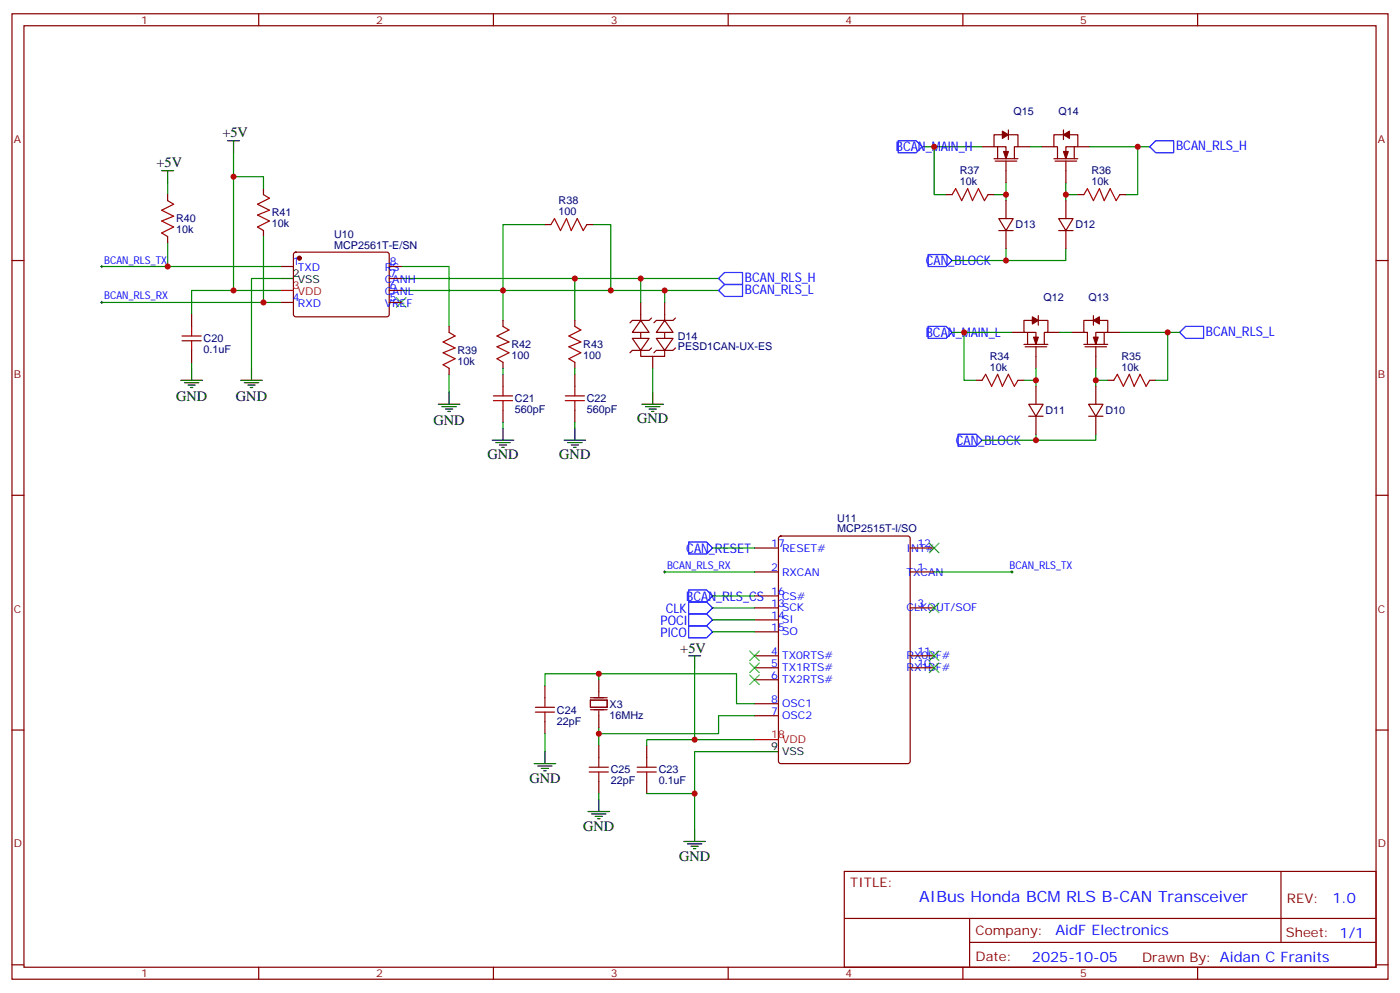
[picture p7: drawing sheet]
<svg xmlns="http://www.w3.org/2000/svg" width="412mm" height="292mm" viewBox="0 0 412 292" stroke-linecap="round" stroke-linejoin="round" font-family="sans-serif">
<g fill="none" stroke="#870000" stroke-width=".35">
<path d="M3.5 4.1h405.4v284.3h-405.4zM7.1 7.6h398.2v277.3h-398.2zM76.2 4.1v3.5M145.3 4.1v3.5M214.5 4.1v3.5M283.6 4.1v3.5M352.8 4.1v3.5M295.3 39.7h-2.5v3.5h3.5v3.5M297 39.7h2.9v3.5h-1.1v3.5M297 38.3v2.8M313.3 39.7h-2.9v3.5h1.1v3.5M313.3 38.3v2.8"/>
<path d="M315 39.7h2.5v3.5h-3.5v3.5M49.4 57.3v1.8M77.6 55.6v1.7M278.7 57.3h1.8M289.3 43.2h3.5M291 57.3h1.8M292.8 46.7h7.1M293.2 47.4h6.3M293.9 43.2v3.5M296.3 47.4v6.4M296.3 59.1v5.3M299.9 43.2h3.5"/>
<path d="M306.9 43.2h3.5M310.4 46.7h7.1M310.8 47.4h6.3M314 47.4v6.4M314 59.1v5.3M316.4 43.2v3.5M317.5 57.3h1.8M317.5 43.2h3.5M329.8 57.3h1.8M3.5 76.7h3.6M49.4 69.7v1.7M77.6 67.9v1.8"/>
<path d="M82.9 78.5h3.5M86.7 74.5l.4-.2h27.1l.5 .7-.1 17.9-.7 .4-27-.1-.5-.6v-17.6zM114.7 78.5h3.5M160.5 66.1h1.8M172.9 66.1h1.7M294.2 64.4h4.2l-2.1 3.5zM294.2 67.9h4.2M296.3 67.9v5.3M311.9 64.4h4.2l-2.1 3.5zM311.9 67.9h4.2M314 67.9v5.3M405.3 76.7h3.6"/>
<path d="M56.4 92.6v3.5M82.9 89.1h3.5M114.7 89.1h3.5M114.7 85.5h3.5M114.7 82h3.5M132.3 96.1v1.8M148.2 94.4v1.7M169.3 94.4v1.7M186.3 99.7h4.9l-2.5 3.5zM188.7 94.4l2.5 3.5h-4.9zM188.7 89.1v5.3M188.7 97.9v1.8"/>
<path d="M191.9 93.7l-.7 .7h-4.9l-.7 .7M193.3 99.7h5l-2.5 3.5zM195.8 94.4l2.5 3.5h-5zM195.8 89.1v5.3M195.8 97.9v1.8M199 93.7l-.7 .7h-5l-.7 .7M298.1 97.9h3.5M302.7 97.9v3.5M304.1 94.4h-2.5v3.5h3.6v3.5M305.9 94.4h2.8v3.5h-1.1v3.5M305.9 93v2.8M308.7 97.9h3.5"/>
<path d="M315.7 97.9h3.6M322.1 94.4h-2.8v3.5h1v3.5M322.1 93v2.8M323.8 94.4h2.5v3.5h-3.5v3.5M325.3 97.9v3.5M326.3 97.9h3.5M56.4 103.2v3.5M132.3 108.5v1.7M148.2 106.7v1.8M148.2 110.2v3.6M169.3 106.7v1.8M169.3 110.2v3.6"/>
<path d="M188.7 103.2v1.8h7.1v-1.8M191.9 102.5l-.7 .7h-4.9l-.7 .7M192.3 105v3.5M199 102.5l-.7 .7h-5l-.7 .7M287.5 112h1.8M299.9 112h1.7M301.6 101.4h7.1M302 102.1h6.3M303 119.1h4.3l-2.1 3.5zM305.2 102.1v6.4M305.2 113.8v5.3M319.3 101.4h7"/>
<path d="M319.6 102.1h6.4M320.7 119.1h4.2l-2.1 3.5zM322.8 102.1v6.4M322.8 113.8v5.3M326.3 112h1.8M338.7 112h1.7M148.2 120.8v3.6M169.3 120.8v3.6M303 122.6h4.3M305.2 122.6v5.3M320.7 122.6h4.2M322.8 122.6v5.3"/>
<path d="M3.5 145.9h3.6M229.5 158.1l.5-.2h37.4l.7 .4v65.9l-.5 .6-37.6 .1-.6-.5-.1-65.8zM405.3 145.9h3.6M222.2 168.5h7.1M222.2 179h7.1M222.2 161.4h7.1M222.2 175.5h7.1M268.1 168.5h7.1M268.1 179h7.1M268.1 161.4h7.1M222.2 193.1h7.1M222.2 196.7h7.1"/>
<path d="M222.2 182.6h7.1M222.2 186.1h7.1M268.1 193.1h7.1M268.1 196.7h7.1M3.5 215h3.6M160.5 202v3.5M160.5 212.5v3.6M176.4 200.2v3.5M176.4 210.8v3.5M176.4 219.6v3.5M190.5 219.6v3.5M222.2 200.2h7.1"/>
<path d="M222.2 210.8h7.1M222.2 207.3h7.1M405.3 215h3.6M176.4 230.2v3.5M190.5 230.2v3.5M248.7 256.6h156.6v28.3h-156.6zM377.3 256.7v20.8M248.7 270.5h156.5M285.6 277.5h119.6M285.6 270.5v14.1M3.5 284.2h3.6M76.2 284.9v3.5"/>
<path d="M145.3 284.9v3.5M214.5 284.9v3.5M283.6 284.9v3.5M352.8 284.9v3.5M405.3 284.2h3.6"/>
</g>
<g fill="none" stroke="#008700" stroke-width=".35">
<path d="M49.4 53.8v3.5M68.8 45v40.5h14.1M68.8 52h8.8v3.6M271.6 43.2h17.7M275.2 43.2v14.1h3.5M296.3 53.8v3.5h-3.5M296.3 57.3v1.8M303.4 43.2h3.5M314 53.8v3.5h3.5M314 57.3v1.8M321 43.2h17.7M335.1 43.2v14.1h-3.5"/>
<path d="M30 78.5h52.9M49.4 71.4v7.1M77.6 69.7v19.4M118.2 78.5h14.1v17.6M160.5 66.1h-12.3v28.3M174.6 66.1h5.3v19.4M280.5 76.7h15.8M296.3 73.2v3.5h17.7v-3.5M30 89.1h52.9M68.8 85.5h-12.4v7.1M82.9 82h-8.8v26.5M118.2 85.5h93.5"/>
<path d="M118.2 82h93.5M169.3 82v12.4M188.7 82v7.1M195.8 85.5v3.6M280.5 97.9h17.6M284 97.9v14.1h3.5M312.2 97.9h3.5M329.8 97.9h17.7M344 97.9v14.1h-3.6M56.4 106.7v1.8M132.3 110.2v5.3M148.2 108.5v1.7"/>
<path d="M169.3 108.5v1.7M192.3 108.5v7M305.2 108.5v3.5h-3.6M305.2 112v1.8M322.8 108.5v3.5h3.5M322.8 112v1.8M148.2 124.4v1.7M169.3 124.4v1.7M289.3 129.6h15.9M305.2 127.9v1.7h17.6v-1.7M195.8 168.5h26.4M209.9 161.4h12.3"/>
<path d="M209.9 175.5h12.3M209.9 179h12.3M275.2 168.5h22.9M176.4 198.4h-15.9v3.6M204.6 196.7v21.1h17.6M209.9 186.1h12.3M209.9 182.6h12.3M160.5 216.1v5.3M176.4 200.2v-1.8h40.6v8.9h5.2M176.4 214.3v1.8M204.6 217.8h-14.1v1.8M222.2 210.8h-10.5v5.3h-35.3v3.5"/>
<path d="M176.4 233.7v1.8M190.5 233.7h14.1M222.2 221.4h-17.6v22.9"/>
</g>
<g fill="none" stroke="#00f" stroke-width=".35">
<path d="M264.6 41.5h5.3l1.7 1.7-1.7 1.8h-5.3zM338.7 43.2l1.7-1.7h5.3v3.5h-5.3zM273.4 75h5.3l1.8 1.7-1.8 1.8h-5.3zM211.7 85.5l1.7-1.7h5.3v3.5h-5.3zM213.4 80.3h5.3v3.5h-5.3l-1.7-1.8zM273.4 96.1h5.3l1.8 1.8-1.8 1.8h-5.3zM347.5 97.9l1.7-1.8h5.3v3.6h-5.3zM282.2 127.9h5.3l1.8 1.7-1.8 1.8h-5.3zM202.8 159.6h5.3l1.8 1.8-1.8 1.8h-5.3zM202.8 177.3h5.3l1.8 1.7-1.8 1.8h-5.3zM202.8 173.7h5.3l1.8 1.8-1.8 1.8h-5.3zM202.8 180.8h5.3l1.8 1.8-1.8 1.7h-5.3z"/>
<path d="M202.8 184.3h5.3l1.8 1.8-1.8 1.8h-5.3z"/>
</g>
<g fill="#870000" stroke="#870000" stroke-width=".35">
<path d="M304.4 99.3h1.5l-.7 2.1z"/>
<path d="M304.1 93.3l1.8 1.1-1.8 1z"/>
<path d="M322.1 99.3h1.4l-.7 2.1z"/>
<path d="M322.1 94.4l1.7-1.1v2.1z"/>
<path d="M313.3 44.6h1.4l-.7 2.1z"/>
<path d="M313.3 39.7l1.7-1.1v2.1z"/>
<path d="M295.6 44.6h1.4l-.7 2.1z"/>
<path d="M295.3 38.6l1.7 1.1-1.7 1z"/>
<circle cx="88.2" cy="76" r=".53"/>
</g>
<g fill="none" stroke="#a10000" stroke-width=".35">
<path d="M49.4 59.1l1.8 1-3.6 1.8 3.6 1.8-3.6 1.4 3.6 1.8-3.6 1.7 1.8 1.1M77.6 57.3l1.8 1.1-3.6 1.7 3.6 1.8-3.6 1.4 3.6 1.8-3.6 1.8 1.8 1M280.5 57.3l1-1.7 1.8 3.5 1.7-3.5 1.5 3.5 1.7-3.5 1.8 3.5 1-1.8M319.3 57.3l1-1.7 1.8 3.5 1.7-3.5 1.5 3.5 1.7-3.5 1.8 3.5 1-1.8M162.3 66.1l1-1.7 1.8 3.5 1.8-3.5 1.4 3.5 1.7-3.5 1.8 3.5 1.1-1.8M53.6 99h5.7M56.4 96.1v2.9M132.3 97.9l1.8 1.1-3.6 1.7 3.6 1.8-3.6 1.4 3.6 1.8-3.6 1.7 1.8 1.1M148.2 96.1l1.7 1.1-3.5 1.8 3.5 1.7-3.5 1.4 3.5 1.8-3.5 1.8 1.8 1M169.3 96.1l1.8 1.1-3.5 1.8 3.5 1.7-3.5 1.4 3.5 1.8-3.5 1.8 1.7 1M53.6 100.4h5.7M56.4 100.4v2.8"/>
<path d="M145.3 118h5.7M145.3 116.6h5.7M148.2 113.8v2.8M148.2 118v2.8M166.5 118h5.7M166.5 116.6h5.7M169.3 113.8v2.8M169.3 118v2.8M289.3 112l1-1.8 1.8 3.6 1.8-3.6 1.4 3.6 1.7-3.6 1.8 3.6 1.1-1.8M328.1 112l1-1.8 1.8 3.6 1.8-3.6 1.4 3.6 1.7-3.6 1.8 3.6 1.1-1.8M157.7 209.7h5.6M157.7 208.3h5.6"/>
<path d="M160.5 205.5v2.8M160.5 209.7v2.8M173.6 227.4h5.6M173.6 226h5.6M176.4 223.1v2.9M176.4 227.4v2.8M187.7 227.4h5.6M187.7 226h5.6M190.5 223.1v2.9M190.5 227.4v2.8"/>
</g>
<g fill="none" stroke="#000" stroke-width=".35">
<path d="M47.6 50.3h3.6M49.4 50.3v3.5M67 41.5h3.6M68.8 41.5v3.5M82.9 82h3.5M53.3 112h6.3M54.3 112.7h4.3M55.4 113.4h2.1M56.1 114.1h.7M56.4 108.5v3.5M70.9 112h6.4M72 112.7h4.2"/>
<path d="M73 113.4h2.1M73.7 114.1h.7M74.1 108.5v3.5M129.1 119.1h6.4M130.2 119.8h4.2M132.3 115.5v3.6M189.1 119.1h6.3M190.1 119.8h4.3M192.3 115.5v3.6M131.2 120.5h2.1M131.9 121.2h.7M145 129.6h6.3"/>
<path d="M146 130.4h4.3M147.1 131.1h2.1M147.8 131.8h.7M148.2 126.1v3.5M166.2 129.6h6.3M167.2 130.4h4.2M168.3 131.1h2.1M169 131.8h.7M169.3 126.1v3.5M191.2 120.5h2.1M191.9 121.2h.7M202.8 193.1h3.6"/>
<path d="M204.6 193.1v3.6M157.3 224.9h6.4M158.4 225.6h4.2M159.5 226.3h2.1M160.2 227h.7M160.5 221.4v3.5M173.2 239h6.4M174.3 239.7h4.2M176.4 235.5v3.5M222.2 221.4h7.1M175.3 240.4h2.1M176 241.1h.7"/>
<path d="M201.4 247.8h6.4M202.5 248.5h4.2M203.6 249.2h2.1M204.3 249.9h.7M204.6 244.3v3.5"/>
</g>
<g fill="none" stroke="#3c3" stroke-width=".35">
<path d="M116.8 87.7l2.8 2.8M119.6 87.7l-2.8 2.8M273.8 160l2.8 2.8M276.6 160l-2.8 2.8M273.8 177.6l2.8 2.8M276.6 177.6l-2.8 2.8M220.8 198.8l2.9 2.8M220.8 195.3l2.9 2.8M220.8 191.7l2.9 2.9M223.7 198.8l-2.9 2.8M223.7 195.3l-2.9 2.8M223.7 191.7l-2.9 2.9"/>
<path d="M273.8 191.7l2.8 2.9M273.8 195.3l2.8 2.8M276.6 191.7l-2.8 2.9M276.6 195.3l-2.8 2.8"/>
</g>
<path d="M82.9 85.5h3.5M222.2 217.8h7.1" fill="none" stroke="#f00" stroke-width=".35"/>
<path d="M29.6 78.5h.7M30 78.1v.7M29.6 89.1h.7M30 88.7v.7M195.4 168.5h.7M195.8 168.1v.7M297.7 168.5h.7M298.1 168.1v.7" fill="none" stroke="#000" stroke-width=".29"/>
<path d="M173.9 206.2h5v2.1h-5zM173.9 209h5M173.9 205.5h5M176.4 203.7v1.4M176.4 209.4v1.4" fill="none" stroke="#870012" stroke-width=".35"/>
<g fill="#c00">
<circle cx="322.8" cy="112" r=".88"/>
<circle cx="305.2" cy="112" r=".88"/>
<circle cx="305.2" cy="129.6" r=".88"/>
<circle cx="296.3" cy="76.7" r=".88"/>
<circle cx="314" cy="57.3" r=".88"/>
<circle cx="296.3" cy="57.3" r=".88"/>
<circle cx="284" cy="97.9" r=".88"/>
<circle cx="344" cy="97.9" r=".88"/>
<circle cx="335.1" cy="43.2" r=".88"/>
<circle cx="275.2" cy="43.2" r=".88"/>
<circle cx="179.9" cy="85.5" r=".88"/>
<circle cx="68.8" cy="85.5" r=".88"/>
<circle cx="49.4" cy="78.5" r=".88"/>
<circle cx="77.6" cy="89.1" r=".88"/>
<circle cx="68.8" cy="52" r=".88"/>
<circle cx="148.2" cy="85.5" r=".88"/>
<circle cx="169.3" cy="82" r=".88"/>
<circle cx="188.7" cy="82" r=".88"/>
<circle cx="195.8" cy="85.5" r=".88"/>
<circle cx="176.4" cy="216.1" r=".88"/>
<circle cx="204.6" cy="233.7" r=".88"/>
<circle cx="204.6" cy="217.8" r=".88"/>
<circle cx="176.4" cy="198.4" r=".88"/>
</g>
<text font-size="4.6" fill="#00f" x="270.8" y="265.7">AIBus Honda BCM RLS B-CAN Transceiver</text>
<g font-size="4.2">
<text x="65.5" y="40.3">+5V</text>
<text x="46.1" y="49.2">+5V</text>
<text x="51.9" y="118.2">GND</text>
<text x="69.5" y="118.2">GND</text>
<text x="127.7" y="125.2">GND</text>
<text x="187.7" y="124.7">GND</text>
<text x="143.6" y="135.3">GND</text>
<text x="164.7" y="135.3">GND</text>
<text x="200.4" y="192.4">+5V</text>
<text x="155.9" y="230.5">GND</text>
<text x="171.8" y="244.7">GND</text>
<text x="200" y="253.5">GND</text>
</g>
<g font-size="4.2" fill="#00f">
<text x="392.5" y="265.9">1.0</text>
<text x="310.9" y="275.5">AidF Electronics</text>
<text x="304" y="283.3">2025-10-05</text>
</g>
<g font-size="3.9" fill="#00f">
<text x="263.9" y="44.6">BCAN_MAIN_H</text>
<text x="346.4" y="44.3">BCAN_RLS_H</text>
<text x="219.4" y="83.1">BCAN_RLS_H</text>
<text x="272.7" y="78.1">CAN_BLOCK</text>
<text x="219.4" y="86.6">BCAN_RLS_L</text>
<text x="272.7" y="99.3">BCAN_MAIN_L</text>
<text x="355.2" y="99">BCAN_RLS_L</text>
<text x="281.5" y="131">CAN_BLOCK</text>
<text x="202.1" y="162.7">CAN_RESET</text>
<text x="202.1" y="176.9">BCAN_RLS_CS</text>
<text x="194.6" y="184.1">POCI</text>
<text x="196.1" y="180.5">CLK</text>
<text x="194.6" y="187.6">PICO</text>
</g>
<g font-size="3.9" fill="#800">
<text x="250.5" y="261.2">TITLE:</text>
<text x="379.1" y="265.9">REV:</text>
<text x="287.4" y="275.4">Company:</text>
<text x="378.7" y="276">Sheet: 1/1</text>
<text x="287.4" y="283.1">Date:</text>
<text x="336.4" y="283.2">Drawn By: Aidan C Franits</text>
</g>
<g font-size="3.2" fill="#800">
<text x="41.6" y="7.1">1</text>
<text x="110.8" y="7.1">2</text>
<text x="179.9" y="7.1">3</text>
<text x="249.1" y="7.1">4</text>
<text x="318.2" y="7.1">5</text>
<text x="4.1" y="42.2">A</text>
<text x="405.9" y="42.2">A</text>
<text x="4.1" y="111.3">B</text>
<text x="405.9" y="111.3">B</text>
<text x="4.1" y="180.4">C</text>
<text x="405.9" y="180.4">C</text>
<text x="4.1" y="249.6">D</text>
<text x="405.9" y="249.6">D</text>
<text x="41.6" y="287.9">1</text>
<text x="110.8" y="287.9">2</text>
<text x="179.9" y="287.9">3</text>
<text x="249.1" y="287.9">4</text>
<text x="318.2" y="287.9">5</text>
</g>
<g font-size="3.2" fill="#000080">
<text x="298.5" y="34">Q15</text>
<text x="311.8" y="34">Q14</text>
<text x="282.7" y="51.3">R37</text>
<text x="321.5" y="51.3">R36</text>
<text x="282.7" y="54.5">10k</text>
<text x="321.5" y="54.5">10k</text>
<text x="51.9" y="65.5">R40</text>
<text x="80.1" y="63.7">R41</text>
<text x="164.5" y="63.3">100</text>
<text x="164.5" y="60.1">R38</text>
<text x="51.9" y="68.7">10k</text>
<text x="80.1" y="67">10k</text>
<text x="98.4" y="70">U10</text>
<text x="299.2" y="67.3">D13</text>
<text x="316.8" y="67.3">D12</text>
<text x="98.4" y="73.2">MCP2561T-E/SN</text>
<text x="307.4" y="88.6">Q12</text>
<text x="320.6" y="88.6">Q13</text>
<text x="60" y="100.8">C20</text>
<text x="199.7" y="100">D14</text>
<text x="60" y="104">0.1uF</text>
<text x="134.8" y="107.6">10k</text>
<text x="134.8" y="104.3">R39</text>
<text x="150.6" y="105.8">100</text>
<text x="150.6" y="102.6">R42</text>
<text x="171.8" y="105.8">100</text>
<text x="171.8" y="102.6">R43</text>
<text x="199.7" y="103.2">PESD1CAN-UX-ES</text>
<text x="291.5" y="106">R34</text>
<text x="330.4" y="106">R35</text>
<text x="291.5" y="109.2">10k</text>
<text x="330.4" y="109.2">10k</text>
<text x="151.7" y="118.4">C21</text>
<text x="172.9" y="118.4">C22</text>
<text x="151.7" y="121.7">560pF</text>
<text x="172.9" y="121.7">560pF</text>
<text x="308" y="121.9">D11</text>
<text x="325.6" y="121.9">D10</text>
<text x="246.6" y="153.6">U11</text>
<text x="246.6" y="156.8">MCP2515T-I/SO</text>
<text x="179.6" y="208.4">X3</text>
<text x="164" y="213.4">22pF</text>
<text x="164" y="210.2">C24</text>
<text x="179.6" y="211.6">16MHz</text>
<text x="179.9" y="227.8">C25</text>
<text x="194" y="227.8">C23</text>
<text x="179.9" y="231">22pF</text>
<text x="194" y="231">0.1uF</text>
</g>
<g font-size="3.2" fill="#00f">
<text x="30.7" y="77.6">BCAN_RLS_TX</text>
<text x="86.3" y="78.1">1</text>
<text x="87.7" y="79.9">TXD</text>
<text x="113.3" y="83.4">CANH</text>
<text x="113.3" y="79.9">RS</text>
<text x="114.8" y="81.7">7</text>
<text x="114.8" y="78.1">8</text>
<text x="30.7" y="88.2">BCAN_RLS_RX</text>
<text x="86.3" y="88.7">4</text>
<text x="113.3" y="87">CANL</text>
<text x="114.8" y="88.7">5</text>
<text x="114.8" y="85.2">6</text>
<text x="87.7" y="90.5">RXD</text>
<text x="113.3" y="90.5">VREF</text>
<text x="227.2" y="161">17</text>
<text x="270.2" y="161">12</text>
<text x="196.5" y="167.6">BCAN_RLS_RX</text>
<text x="230.4" y="162.5">RESET#</text>
<text x="267.1" y="162.5">INT#</text>
<text x="297.4" y="167.6">BCAN_RLS_TX</text>
<text x="227.2" y="168.1">2</text>
<text x="230.4" y="169.5">RXCAN</text>
<text x="267.1" y="169.5">TXCAN</text>
<text x="270.2" y="168.1">1</text>
<text x="227.2" y="178.7">13</text>
<text x="227.2" y="175.2">16</text>
<text x="230.4" y="176.6">CS#</text>
<text x="270.2" y="178.7">3</text>
<text x="227.2" y="182.2">14</text>
<text x="227.2" y="185.7">15</text>
<text x="230.4" y="180.1">SCK</text>
<text x="230.4" y="183.6">SI</text>
<text x="267.1" y="180.1">CLKOUT/SOF</text>
<text x="230.4" y="187.1">SO</text>
<text x="227.2" y="192.8">4</text>
<text x="227.2" y="196.3">5</text>
<text x="230.4" y="194.2">TX0RTS#</text>
<text x="230.4" y="197.7">TX1RTS#</text>
<text x="267.1" y="197.7">RX1BF#</text>
<text x="267.1" y="194.2">RX0BF#</text>
<text x="270.2" y="196.3">10</text>
<text x="270.2" y="192.8">11</text>
<text x="227.2" y="199.8">6</text>
<text x="230.4" y="201.3">TX2RTS#</text>
<text x="227.2" y="206.9">8</text>
<text x="230.4" y="208.3">OSC1</text>
<text x="227.2" y="210.4">7</text>
<text x="230.4" y="211.8">OSC2</text>
</g>
<g font-size="3.2">
<text x="86.3" y="81.7">2</text>
<text x="87.7" y="83.4">VSS</text>
<text x="227.2" y="221">9</text>
<text x="230.4" y="222.4">VSS</text>
</g>
<g font-size="3.2" fill="#f00">
<text x="86.3" y="85.2">3</text>
<text x="87.7" y="87">VDD</text>
<text x="227.2" y="217.5">18</text>
<text x="230.4" y="218.9">VDD</text>
</g>
</svg>
